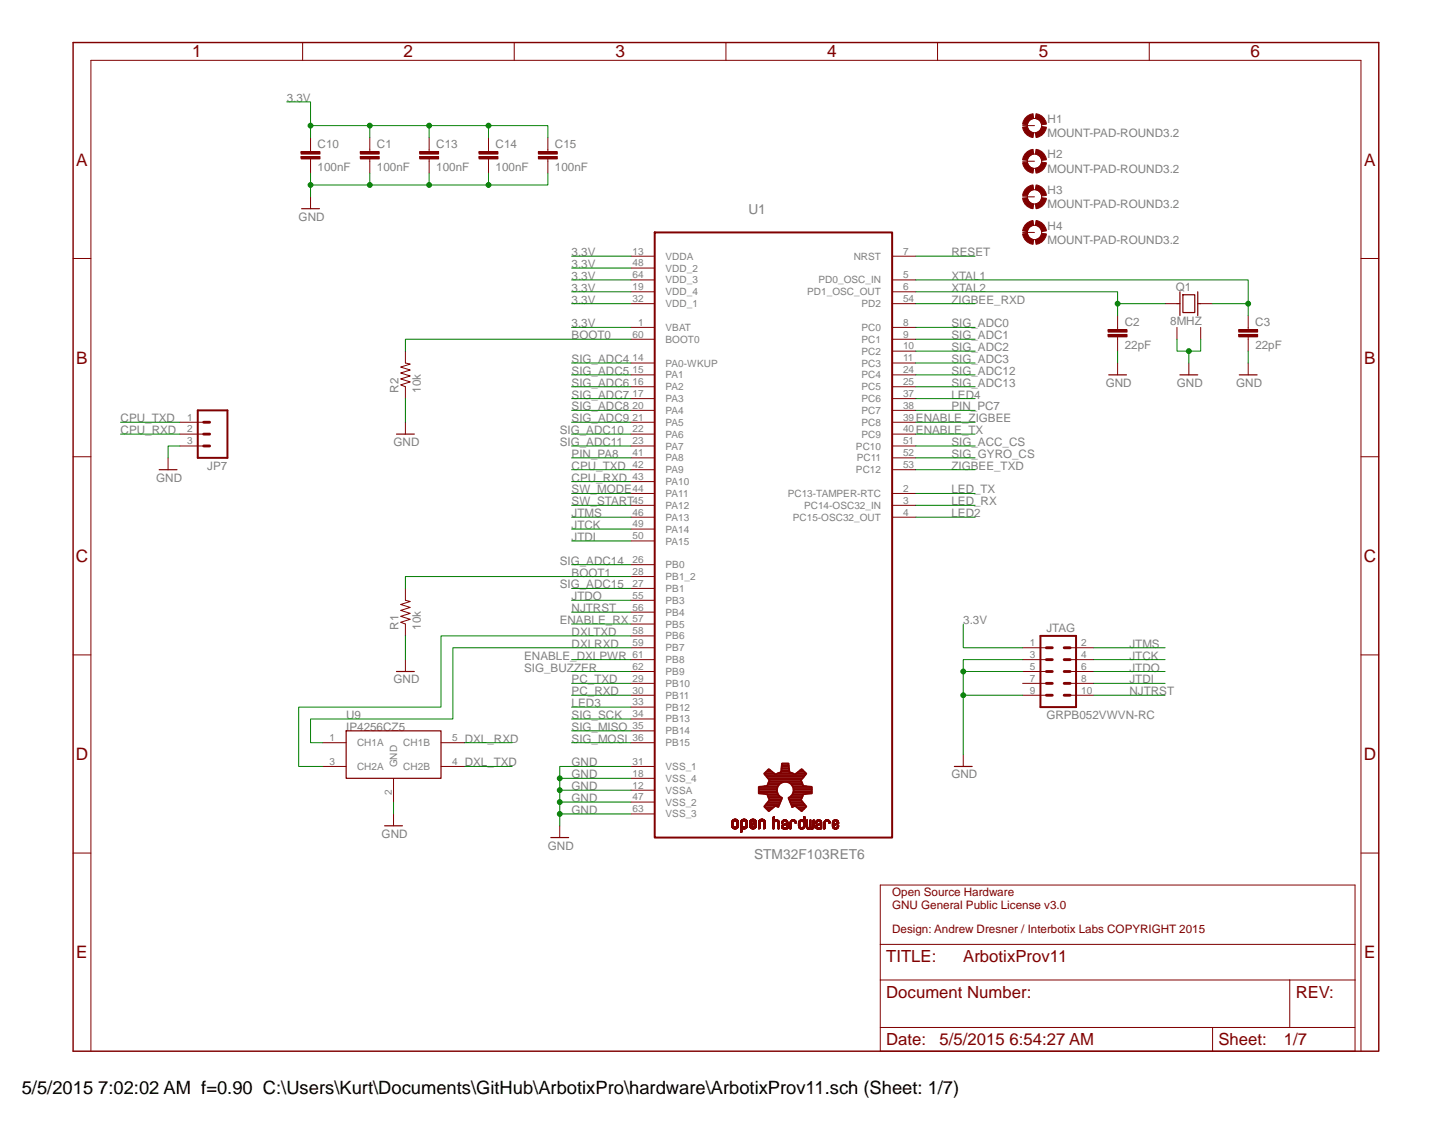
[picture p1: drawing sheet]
<svg xmlns="http://www.w3.org/2000/svg" width="279mm" height="216mm" viewBox="0 0 279 216" stroke-linecap="round" stroke-linejoin="round" font-family="sans-serif">
<path d="M199.5 21.9a2.27 2.27 0 0 1 2 2l-.9 .1a1.37 1.37 0 0 0-1.2-1.2z" fill-rule="evenodd" fill="#800000"/>
<path d="M199.5 21.9a2.27 2.27 0 0 1 2 2l-.9 .1a1.37 1.37 0 0 0-1.2-1.2z" fill="none" stroke="#800000" stroke-width=".19"/>
<path d="M197.4 22.8a2.29 2.29 0 0 1 1.5-.9l.1 .9-.8 .4-.4 .8-.9-.1z" fill-rule="evenodd" fill="#800000"/>
<path d="M197.4 22.8a2.29 2.29 0 0 1 1.5-.9l.1 .9-.8 .4-.4 .8-.9-.1z" fill="none" stroke="#800000" stroke-width=".19"/>
<path d="M196.9 24.5l.9-.1 .4 .8 .8 .4-.1 .9a2.31 2.31 0 0 1-2-2z" fill-rule="evenodd" fill="#800000"/>
<path d="M196.9 24.5l.9-.1 .4 .8 .8 .4-.1 .9a2.31 2.31 0 0 1-2-2z" fill="none" stroke="#800000" stroke-width=".19"/>
<path d="M200.6 24.4l.9 .1a2.28 2.28 0 0 1-2 2l-.1-.9 .5-.2a1.26 1.26 0 0 0 .7-1z" fill-rule="evenodd" fill="#800000"/>
<g fill="none" stroke="#800000" stroke-width=".19">
<path d="M196.9 24.2h2.3M200.6 24.4l.9 .1a2.28 2.28 0 0 1-2 2l-.1-.9 .5-.2a1.26 1.26 0 0 0 .7-1z"/>
<circle cx="199.2" cy="24.2" r="1.38"/>
</g>
<path d="M199.5 28.8a2.27 2.27 0 0 1 2 2l-.9 .1a1.37 1.37 0 0 0-1.2-1.2z" fill-rule="evenodd" fill="#800000"/>
<path d="M199.5 28.8a2.27 2.27 0 0 1 2 2l-.9 .1a1.37 1.37 0 0 0-1.2-1.2z" fill="none" stroke="#800000" stroke-width=".19"/>
<path d="M197.4 29.6a2.29 2.29 0 0 1 1.5-.8l.1 .9-.8 .4-.4 .8-.9-.1z" fill-rule="evenodd" fill="#800000"/>
<path d="M197.4 29.6a2.29 2.29 0 0 1 1.5-.8l.1 .9-.8 .4-.4 .8-.9-.1z" fill="none" stroke="#800000" stroke-width=".19"/>
<path d="M196.9 31.3l.9-.1 .4 .8 .8 .4-.1 .9a2.31 2.31 0 0 1-2-2z" fill-rule="evenodd" fill="#800000"/>
<path d="M196.9 31.3l.9-.1 .4 .8 .8 .4-.1 .9a2.31 2.31 0 0 1-2-2z" fill="none" stroke="#800000" stroke-width=".19"/>
<path d="M200.6 31.2l.9 .1a2.28 2.28 0 0 1-2 2l-.1-.9 .5-.2a1.26 1.26 0 0 0 .7-1z" fill-rule="evenodd" fill="#800000"/>
<g fill="none" stroke="#800000" stroke-width=".19">
<path d="M196.9 31.1h2.3M200.6 31.2l.9 .1a2.28 2.28 0 0 1-2 2l-.1-.9 .5-.2a1.26 1.26 0 0 0 .7-1z"/>
<circle cx="199.2" cy="31.1" r="1.38"/>
</g>
<path d="M199.5 35.6a2.27 2.27 0 0 1 2 2l-.9 .1a1.37 1.37 0 0 0-1.2-1.2z" fill-rule="evenodd" fill="#800000"/>
<path d="M199.5 35.6a2.27 2.27 0 0 1 2 2l-.9 .1a1.37 1.37 0 0 0-1.2-1.2z" fill="none" stroke="#800000" stroke-width=".19"/>
<path d="M197.4 36.5a2.29 2.29 0 0 1 1.5-.9l.1 .9-.8 .4-.4 .8-.9-.1z" fill-rule="evenodd" fill="#800000"/>
<path d="M197.4 36.5a2.29 2.29 0 0 1 1.5-.9l.1 .9-.8 .4-.4 .8-.9-.1z" fill="none" stroke="#800000" stroke-width=".19"/>
<path d="M196.9 38.2l.9-.1 .4 .8 .8 .4-.1 .9a2.31 2.31 0 0 1-2-2z" fill-rule="evenodd" fill="#800000"/>
<path d="M196.9 38.2l.9-.1 .4 .8 .8 .4-.1 .9a2.31 2.31 0 0 1-2-2z" fill="none" stroke="#800000" stroke-width=".19"/>
<path d="M200.6 38.1l.9 .1a2.28 2.28 0 0 1-2 2l-.1-.9 .5-.2a1.26 1.26 0 0 0 .7-1z" fill-rule="evenodd" fill="#800000"/>
<g fill="none" stroke="#800000" stroke-width=".19">
<path d="M196.9 37.9h2.3M200.6 38.1l.9 .1a2.28 2.28 0 0 1-2 2l-.1-.9 .5-.2a1.26 1.26 0 0 0 .7-1z"/>
<circle cx="199.2" cy="37.9" r="1.38"/>
</g>
<path d="M199.5 42.5a2.28 2.28 0 0 1 2 2l-.9 .1a1.37 1.37 0 0 0-1.2-1.2z" fill-rule="evenodd" fill="#800000"/>
<path d="M199.5 42.5a2.28 2.28 0 0 1 2 2l-.9 .1a1.37 1.37 0 0 0-1.2-1.2z" fill="none" stroke="#800000" stroke-width=".19"/>
<path d="M197.4 43.3a2.29 2.29 0 0 1 1.5-.8l.1 .9-.8 .4-.4 .8-.9-.1z" fill-rule="evenodd" fill="#800000"/>
<path d="M197.4 43.3a2.29 2.29 0 0 1 1.5-.8l.1 .9-.8 .4-.4 .8-.9-.1z" fill="none" stroke="#800000" stroke-width=".19"/>
<path d="M196.9 45l.9-.1 .4 .8 .8 .4-.1 1a2.3 2.3 0 0 1-2-2.1z" fill-rule="evenodd" fill="#800000"/>
<path d="M196.9 45l.9-.1 .4 .8 .8 .4-.1 1a2.3 2.3 0 0 1-2-2.1z" fill="none" stroke="#800000" stroke-width=".19"/>
<path d="M199.4 46.1l.5-.2a1.26 1.26 0 0 0 .7-1l.9 .1a2.29 2.29 0 0 1-2 2.1z" fill-rule="evenodd" fill="#800000"/>
<g fill="none" stroke="#800000" stroke-width=".19">
<path d="M121.5 49.3h4.6M121.5 51.6h4.6M121.5 53.9h4.6M121.5 56.2h4.6M121.5 58.5h4.6M171.8 49.3h4.5M171.8 53.9h4.5M171.8 56.2h4.5M171.8 58.5h4.5M196.9 44.8h2.3M199.4 46.1l.5-.2a1.26 1.26 0 0 0 .7-1l.9 .1a2.29 2.29 0 0 1-2 2.1zM224.3 58.5h2.3"/>
<path d="M231.2 58.5h2.3M121.5 63.1h4.6M121.5 65.3h4.6M121.5 69.9h4.6M121.5 72.2h4.6M121.5 74.5h4.6M121.5 76.8h4.6M121.5 79h4.6M171.8 63.1h4.5M171.8 65.3h4.5M171.8 69.9h4.5M171.8 72.2h4.5"/>
<path d="M171.8 74.5h4.5M171.8 76.8h4.5M171.8 79h4.5M171.8 67.6h4.5M215.2 63.1v.4M215.2 64.9v.4M226.6 63.1v2.2M228.9 69.9v2.3M231.2 63.1v2.2M121.5 81.3h4.6M121.5 83.6h4.6M121.5 85.9h4.6"/>
<path d="M121.5 88.2h4.6M121.5 90.5h4.6M121.5 92.8h4.6M121.5 95h4.6M121.5 97.3h4.6M121.5 99.6h4.6M171.8 81.3h4.5M171.8 83.6h4.5M171.8 85.9h4.5M171.8 88.2h4.5M171.8 90.5h4.5M171.8 95h4.5"/>
<path d="M171.8 97.3h4.5M171.8 99.6h4.5M121.5 101.9h4.6M121.5 104.2h4.6M121.5 108.8h4.6M121.5 111h4.6M121.5 113.3h4.6M121.5 115.6h4.6M121.5 117.9h4.6M121.5 120.2h4.6M121.5 122.5h4.6M121.5 124.8h4.6"/>
<path d="M121.5 127h4.6M121.5 129.3h4.6M121.5 131.6h4.6M121.5 133.9h4.6M121.5 136.2h4.6M121.5 138.5h4.6M121.5 140.8h4.6M121.5 143h4.6M121.5 147.6h4.6M121.5 149.9h4.6M121.5 152.2h4.6M121.5 154.5h4.6"/>
<path d="M121.5 156.8h4.6M140.9 158.9h.3M140.9 158.7h.3M140.9 158.6h.3M140.9 158.8h.3M140.9 158.4h.3M140.9 158.5h.3M140.9 159h.3M140.9 158.3h.4M140.9 158.2h.4M140.9 158.2h.5M140.9 159.2h.5"/>
<path d="M140.9 159.2l.5 .1M140.9 159.3h.6M141 158.1h1.1M141 159.3h1.1M141 158h1.1M141 159.4h1.1M141.1 158h.9M141.1 159.5h.9M141.1 157.9h.9M141.2 157.9h.7M141.2 159.6h.7M141.2 157.8h.7"/>
<path d="M141.2 158.6l-.3 .1M141.2 158.9h-.3M141.2 158.6h-.3M141.2 158.5h-.3M141.2 158.7l-.3 .1M141.2 159h-.3M141.2 158.9l-.3 .1M141.2 158.4h-.3M141.3 159.6h.5M141.3 159.1h-.4M141.3 158.3h-.4M141.4 157.8h.3"/>
<path d="M141.4 159.7h.3M141.5 158.1l-.6 .1M141.6 158.1h.6M141.7 159.3h.5M141.8 158.2h.4M141.8 158.3h.4M141.9 158.9h.3M141.9 158.7h.3M141.9 158.6h.3M141.9 158.8h.3M141.9 158.4h.3M141.9 158.5h.3"/>
<path d="M142.1 159.4h-1.1M142.2 159.3h-.5M142.2 159.2h-.4M142.2 159.1h-.4M142.2 158.6l-.3 .1M142.2 158.9h-.3M142.2 158.6h-.3M142.2 158.5h-.3M142.2 158.7l-.3 .1M142.2 159h-.3M142.2 158.9l-.3 .1M142.2 158.4h-.3"/>
<path d="M142.2 159l-.3 .1M142.6 159.1l.4 .1M142.6 159.2h.5M142.6 159.7h.4M142.6 159.2l.5 .1M142.6 159.3h1.3M142.6 160h.4M142.6 159.9h.4M142.6 159.8h.4M142.6 159.3h.6M142.6 158.9h.4M142.6 158.7h.4"/>
<path d="M142.6 158.6h.4M142.6 158.8h.4M142.6 158.4h.4M142.6 158.5h.4M142.6 159.1h.4M142.6 158.2h.4M142.7 158.2h.4M142.7 158.1h1.2M142.7 158.1h1.1M142.8 158h1M142.8 157.9h.9M142.9 157.9h.7"/>
<path d="M143 157.8h.6M143 158.6l-.4 .1M143 158.9h-.4M143 158.6h-.4M143 158.5h-.4M143 158.7l-.4 .1M143 159h-.4M143 158.9l-.4 .1M143 158.4h-.4M143 159.1h-.4M143 158.3h-.4M143.1 157.8h.3"/>
<path d="M143.2 159.7h.2M143.2 158.1l-.5 .1M143.3 158.1l.6 .1M143.4 159.3h.5M143.5 158.2h.4M143.5 159.2h.4M143.5 158.3h.4M143.6 159.6h-1M143.6 158.4h.3M143.6 158.9h.3M143.6 158.7h.3M143.6 158.6h.3"/>
<path d="M143.6 158.8h.3M143.6 158.5h.3M143.7 159.5l-1.1 .1M143.7 159.5h-1.1M143.8 158h-1.1M143.8 159.4h-1.2M143.9 159.3h-.5M143.9 159.1h-.3M143.9 158.6l-.3 .1M143.9 158.9h-.3M143.9 158.6h-.3M143.9 158.5h-.3"/>
<path d="M143.9 158.7l-.3 .1M143.9 159h-.3M143.9 158.9l-.3 .1M143.9 159l-.3 .1M143.9 158.3h-.3M144.4 158.2h.4M144.4 158.3h.3M144.4 159.2h.4M144.4 158.7h1M144.4 158.6h1.2M144.4 158.6h.3M144.4 158.4h.3"/>
<path d="M144.4 158.5h.3M144.4 159.2l.4 .1M144.4 159.3h.5M144.4 158.1h1.2M144.4 159.3h1.2M144.4 158l1.2 .1M144.4 159.4h1.1M144.5 158h1M144.5 159.4h1M144.5 159.5h1M144.6 157.9h.8M144.6 159.5h.8"/>
<path d="M144.7 159.6h.6M144.7 157.8h.6M144.7 158.5h-.3M144.7 158.4h-.3M144.7 159.1h-.3M144.7 159l-.3 .1M144.7 158.3h-.3M144.8 158.2h-.4M144.8 159h-.4M144.9 159.7h.2M144.9 157.8h.2M144.9 158.9l-.5 .1"/>
<path d="M144.9 158.5h.7M144.9 158.1l-.5 .1M145 158.9h-.6M145.1 158.1h.5M145.1 158.9h-.7M145.2 159.3h.4M145.2 158.2h.4M145.2 158.8h-.8M145.2 158.3h.4M145.3 158.7l-.9 .1M145.5 158.9h.1M145.5 158.6l-1.1 .1"/>
<path d="M145.6 159.3h-.5M145.6 159.2h-.4M145.6 158.9h-.2M145.6 159.1h-.3M145.6 158.6h-.8M145.6 158.5h-.6M145.6 159h-.3M145.6 158.4h-.4M145.6 158.4h-.5M145.6 158.9l-.3 .1M145.6 159l-.3 .1M145.6 158.3h-.3"/>
<path d="M146 159.2h.4M146 159.2l.4 .1M146 159.3h.4M146 159.4h.4M146 158.9h.4M146 158.7h.4M146 158.4h.4M146 158.3h.4M146.1 159.4h.3M146.1 158.8h.3M146.1 158.6h.3M146.1 158.5h.3"/>
<path d="M146.1 159.6h.2M146.1 158.2h.4M146.1 158.1h1.2M146.2 158.1h1.1M146.2 158h1.1M146.2 158h1M146.3 157.9h.9M146.3 159.6h-.3M146.3 157.9h.8M146.4 157.8h.6M146.4 159.1l-.4 .1M146.4 158.6l-.4 .1"/>
<path d="M146.4 159.5l-.4 .1M146.4 159.3h-.3M146.4 158.9h-.3M146.4 158.6h-.3M146.4 159.5h-.3M146.4 158.7l-.3 .1M146.4 158.5h-.4M146.4 159.1h-.3M146.4 159h-.3M146.4 158.4h-.3M146.4 158.9l-.3 .1M146.4 159l-.3 .1"/>
<path d="M146.5 158.3h-.5M146.5 158.2h-.4M146.6 157.8h.3M146.7 158.1l-.6 .1M146.8 158.1h.5M146.9 158.2h.5M147 158.3h.4M147 159.2h.4M147 159.6h.2M147 159.2l.4 .1M147 159.3h.4M147 159.4h.4"/>
<path d="M147 158.9h.4M147 158.7h.4M147 158.4h.4M147 158.8h.4M147 158.6h.4M147 158.5h.4M147.3 159.6h-.3M147.4 158.2h-.4M147.4 159.1l-.4 .1M147.4 158.6l-.4 .1M147.4 159.5l-.4 .1M147.4 159.3h-.4"/>
<path d="M147.4 158.9h-.4M147.4 158.6h-.4M147.4 159.5h-.4M147.4 158.7l-.4 .1M147.4 158.5h-.4M147.4 159.1h-.4M147.4 159h-.4M147.4 158.4h-.4M147.4 158.9l-.4 .1M147.4 159l-.4 .1M148.9 158h1M148.9 157.8l.2 .1"/>
<path d="M148.9 158l1 .1M148.9 158.2h.4M148.9 157.9h.2M148.9 158.3h.3M148.9 158.1h1.1M148.9 157.9l.9 .1M148.9 159.2h.2M148.9 159.7h.1M148.9 157.7l.2 .1M148.9 157.7h.2M148.9 157.6h.2M148.9 157.5h.2"/>
<path d="M148.9 157.4h.2M148.9 159.2l.2 .1M148.9 159.3h.2M148.9 159.4h.2M148.9 158.9h.2M148.9 158.7h.2M148.9 158.4h.2M148.9 158.8h.2M148.9 158.6h.2M148.9 158.5h.2M148.9 157.3h.2M149 157.3h.1"/>
<path d="M149.1 159.6h-.2M149.1 157.8h-.2M149.1 159.1l-.2 .1M149.1 158.6l-.2 .1M149.1 159.5l-.2 .1M149.1 159.3h-.2M149.1 158.9h-.2M149.1 158.6h-.2M149.1 159.5h-.2M149.1 158.7l-.2 .1M149.1 159.1h-.2M149.1 159h-.2"/>
<path d="M149.1 158.9l-.2 .1M149.1 159l-.2 .1M149.1 158.5h-.2M149.1 158.4h-.2M149.2 158.2h-.3M149.3 157.9h.4M149.6 158.2h.4M149.7 158.2h.4M149.7 158.3h.4M149.8 158.3h.3M149.8 159.2h.3M149.8 159.7h.1"/>
<path d="M149.8 159.2l.3 .1M149.8 159.3h.3M149.8 159.4h.3M149.8 158.9h.3M149.8 158.7h.3M149.8 158.4h.3M149.8 158.8h.3M149.8 158.6h.3M149.8 158.5h.3M150 158.1l-1.1 .1M150 159.6h-.2M150.1 159.6h-.3"/>
<path d="M150.1 159.1l-.3 .1M150.1 158.6l-.3 .1M150.1 159.5l-.3 .1M150.1 159.3h-.3M150.1 158.9h-.3M150.1 158.6h-.3M150.1 159.5h-.3M150.1 158.7l-.3 .1M150.1 158.5h-.3M150.1 159.1h-.3M150.1 158.4h-.3M150.1 159h-.3"/>
<path d="M150.1 158.9l-.3 .1M150.1 159l-.3 .1M150.5 159.2h.2M150.5 159.2l.3 .1M150.5 159.3h.3M150.5 158.6h.2M150.5 158.4h.2M150.5 158.3h.3M150.5 159.4h.4M150.5 158.6h.1M150.5 159.4h.8M150.6 159.5h.7"/>
<path d="M150.6 158.2h1M150.6 159.5l.7 .1M150.7 158.1h.9M150.7 159.6h.6M150.7 158.8h1M150.7 158h.8M150.7 158.5h-.2M150.8 158h.6M150.8 158.4h-.3M150.8 159.1l-.3 .1M150.8 159.1h-.3M150.8 159.7h.5"/>
<path d="M150.9 158.3h-.4M150.9 159l-.4 .1M150.9 157.9h.4M150.9 158.2h-.4M150.9 158.7h.8M150.9 158.2h-.3M151 159h-.5M151 159.7h-.1M151 159.7h.2M151.1 158.9l-.5 .1M151.2 159.4h.1M151.2 158.6h.5"/>
<path d="M151.2 158.9h-.6M151.3 158.2h.4M151.3 158.6h.4M151.3 158.9h-.7M151.4 158.3h.3M151.4 158.5h.3M151.4 159.2h.3M151.4 159.2l.3 .1M151.4 159.4h.3M151.4 159.3h.3M151.4 158.9h.3M151.4 158.4h.3"/>
<path d="M151.5 159.7h.1M151.7 159.6h-.3M151.7 159.1l-.3 .1M151.7 158.6l-.7 .1M151.7 159.5l-.3 .1M151.7 159.3h-.3M151.7 158.9h-.3M151.7 159.5h-.3M151.7 158.5h-.3M151.7 158.7l-.9 .1M151.7 159.1h-.3M151.7 159h-.3"/>
<path d="M151.7 158.9l-.3 .1M151.7 158.4h-.3M151.7 159l-.3 .1M152.1 159.2h.3M152.1 159.7h.1M152.1 159.2l.3 .1M152.1 158.7h.3M152.1 159.3h.3M152.1 158.9h.3M152.1 159.4h.3M152.1 158.8h.3M152.1 158.6h.3"/>
<path d="M152.1 158.4h.3M152.1 158.5h.3M152.2 158.2h.4M152.2 158.2h1.1M152.3 158.1h.9M152.3 159.6h-.2M152.3 158h.8M152.4 159.6h-.3M152.4 158h.7M152.4 159.1l-.3 .1M152.4 158.6l-.3 .1M152.4 159.5l-.3 .1"/>
<path d="M152.4 159.4h-.3M152.4 159.3h-.3M152.4 158.9h-.3M152.4 158.6h-.3M152.4 159.5h-.3M152.4 158.7l-.3 .1M152.4 158.5h-.3M152.4 159.1h-.3M152.4 159h-.3M152.4 158.9l-.3 .1M152.4 159l-.3 .1M152.4 158.4h-.3"/>
<path d="M152.4 158.3h-.3M152.5 158.3h-.4M152.5 157.9h.5M152.5 158.2h-.3M152.9 158.2h.4M153 158.2h.3M153 158.3h.3M153.1 158.4h.2M153.1 158.4h.3M153.1 158.6h.1M153.3 158.5h-.2M153.7 158.7h.3"/>
<path d="M153.7 158.9h.3M153.7 158.8h.3M153.7 158.6h.3M153.7 158.5h.3M153.8 159.2h.2M153.8 158.4h.2M153.8 159.2l.3 .1M153.8 158.3h.3M153.8 159.3h.3M153.8 159.3l.4 .1M153.8 159.4h.4M153.9 158.1h1.1"/>
<path d="M153.9 159.5h1M153.9 159.5h.9M154 159.6h.7M154 159.1l-.2 .1M154 158.6l-.3 .1M154 158.9h-.3M154 158.6h-.3M154 158.5h-.3M154 158.7l-.3 .1M154 159.1h-.2M154 159h-.3M154 158.9l-.3 .1"/>
<path d="M154 159l-.3 .1M154 158h1M154 158.4h-.2M154.1 159.6h.6M154.1 158.3h-.3M154.1 157.9h.5M154.1 159.7h.5M154.2 158.2h-.4M154.3 159.7h.1M154.4 159.7h.1M154.5 158.2h.5M154.6 158.2h.4"/>
<path d="M154.6 158.3h.4M154.7 159.2l.3 .1M154.7 158.3h.3M154.7 157.8l.3 .1M154.7 157.9h.3M154.7 159.2h.3M154.7 157.7l.3 .1M154.7 157.7h.3M154.7 157.6h.3M154.7 157.5h.3M154.7 157.4h.3M154.7 157.8h.3"/>
<path d="M154.7 158.9h.3M154.7 158.4h.3M154.7 158.8h.3M154.7 158.5h.3M154.7 158.7h.3M154.7 159h.3M154.7 158.6h.3M154.7 157.3h.3M154.8 157.3h.2M154.9 159.4h-1M154.9 159.4h-.4M154.9 159.3l-.3 .1"/>
<path d="M155 159.3h-.4M155 158h-1M155 158.1l-1.1 .1M155 158.6l-.3 .1M155 159.1l-.3 .1M155 158.9h-.3M155 158.6h-.3M155 159.1h-.3M155 159h-.3M155 158.9l-.3 .1M155 158.4h-.3M155.2 158l.3 .1"/>
<path d="M155.2 158.2h.3M155.2 158.3h.3M155.2 158.1h.3M155.2 159.2h.3M155.2 158.7h.3M155.2 158.9h.3M155.2 158.8h.3M155.2 158.6h.3M155.2 158.4h.3M155.2 158.5h.3M155.3 159.2l.2 .1M155.3 159.3l.3 .1"/>
<path d="M155.3 159.4h.3M155.3 158h.2M155.4 159.6h1.2M155.4 157.9h.1M155.5 159.7h.4M155.5 158.2h-.3M155.5 158h-.2M155.5 158.1l-.3 .1M155.5 159.1l-.3 .1M155.5 158.6l-.3 .1M155.5 158.9h-.3M155.5 158.6h-.3"/>
<path d="M155.5 158.7l-.3 .1M155.5 158.5h-.3M155.5 159.1h-.3M155.5 159h-.3M155.5 158.9l-.3 .1M155.5 158.4h-.3M155.5 159l-.3 .1M155.5 159.3h-.2M155.6 159.7h.1M155.7 159.7h.1M155.8 159.4h.4M155.9 159.2h.2"/>
<path d="M155.9 159.2l.2 .1M155.9 159.1h.2M155.9 158.9h.2M155.9 159h.2M155.9 158l.2 .1M155.9 158.2h.2M155.9 158.3h.2M155.9 158.1h.2M155.9 158.7h.2M155.9 158.8h.2M155.9 158.6h.2M155.9 158.4h.2"/>
<path d="M155.9 158.5h.2M155.9 158h.2M156 157.9h.1M156.1 159.7h.4M156.1 158.2h-.2M156.1 158.1l-.2 .1M156.1 158h-.2M156.1 158.6l-.2 .1M156.1 158.6h-.2M156.1 158.9h-.2M156.1 158.7l-.2 .1M156.1 158.5h-.2"/>
<path d="M156.1 159h-.2M156.1 158.4h-.2M156.1 159.3h-.2M156.2 159.3l-.4 .1M156.4 159.7h.1M156.4 159.4h.3M156.5 159.3h.3M156.5 159.2l.3 .1M156.5 159.2h.3M156.5 158l.3 .1M156.5 158.2h.3M156.5 158.3h.3"/>
<path d="M156.5 158.1h.3M156.5 158.7h.3M156.5 158.9h.3M156.5 158.8h.3M156.5 158.6h.3M156.5 158.4h.3M156.5 158.5h.3M156.5 158h.3M156.7 157.9h.1M156.7 159.5h-1.4M156.7 159.4h-1.4M156.8 158.2h-.3"/>
<path d="M156.8 158.1l-.3 .1M156.8 158h-.3M156.8 158.9h-.3M156.8 158.6l-.3 .1M156.8 159.1l-.3 .1M156.8 159.3l-.4 .1M156.8 158.6h-.3M156.8 158.7l-.3 .1M156.8 158.5h-.3M156.8 159.1h-.3M156.8 159h-.3M156.8 158.4h-.3"/>
<path d="M156.8 159l-.3 .1M157 159.2h.3M157 159.2l.3 .1M157 159.3h.4M157 159.3h.3M157 158.4h.3M157 158.6h.1M157.1 158.3h.3M157.1 159.4h.3M157.1 159.4h.7M157.1 158.9h.5M157.1 159.5h.7"/>
<path d="M157.1 158.2h1.1M157.2 158.1h.9M157.2 158.6h-.2M157.2 159.6h.6M157.2 158.8h1M157.2 158h.8M157.2 158.5h-.2M157.3 158.5h-.3M157.3 158.4h-.3M157.3 158h.7M157.3 159.1l-.3 .1M157.3 158.3h-.3"/>
<path d="M157.3 159.1h-.3M157.4 159.7h.4M157.4 159l-.4 .1M157.4 157.9h.5M157.4 158.2h-.3M157.4 158.7h.8M157.5 158.2h-.4M157.5 159.7h.1M157.5 159h-.4M157.7 159.4h.1M157.7 158.9h-.6M157.8 158.2h.4"/>
<path d="M157.8 158.6h.4M157.8 158.9h-.7M157.9 158.2h.3M157.9 158.3h.3M158 158.4h.2M158 159.2h.2M158 159.7h.1M158 159.2l.2 .1M158 159.3h.2M158 158.9h.2M158.2 159.6h-.2M158.2 158.9h-.2"/>
<path d="M158.2 159.4h-.2M158.2 158.6l-.7 .1M158.2 159.3h-.2M158.2 158.6h-.5M158.2 159.5l-.2 .1M158.2 159.1l-.2 .1M158.2 158.5h-.3M158.2 159.5h-.2M158.2 158.7l-.9 .1M158.2 158.5h-.2M158.2 159.1h-.2M158.2 159h-.2"/>
<path d="M158.2 159l-.2 .1M158.6 159.2h.3M158.6 159.7h.1M158.6 159.2l.3 .1M158.6 159.3h.3M158.6 158.9h.3M158.6 158.7h.3M158.6 158.6h.3M158.6 158.4h.3M158.6 158.5h.3M158.7 158.3h.2M158.7 158.3h.3"/>
<path d="M158.8 158.1h.9M158.9 159.6h-.3M158.9 158h.8M158.9 158.9h-.3M158.9 159.4h-.3M158.9 159.3h-.3M158.9 158.6l-.3 .1M158.9 159.5l-.3 .1M158.9 159.1l-.3 .1M158.9 158.8h-.3M158.9 158.6h-.3M158.9 159.5h-.3"/>
<path d="M158.9 158.7l-.3 .1M158.9 158.5h-.3M158.9 159.1h-.3M158.9 159h-.3M158.9 159l-.3 .1M158.9 158h.7M158.9 158.4h-.2M159 157.9h.5M159 158.2h-.3M159.1 158.2h-.4M159.4 158.2h.4M159.5 158.2h.3"/>
<path d="M159.5 158.3h.4M159.6 158.3h.3M159.6 158.4h.3M159.6 158.6h.1M159.8 158.1l-1.1 .1M159.8 158.5h-.2M159.9 158.5h-.3M159.9 158.4h-.3M160.3 159.2h.3M160.3 158.9h.5M160.3 158.7h.3M160.3 158.6h.2"/>
<path d="M160.3 158.4h.2M160.3 158.5h.2M160.3 159.2l.3 .1M160.3 158.3h.3M160.3 159.3h.3M160.3 159.3l.4 .1M160.4 159.4h.4M160.4 159.4h1M160.4 158.1h1M160.4 158.1h.9M160.4 159.5h.9M160.5 158h.8"/>
<path d="M160.5 159.6h.8M160.5 158h.7M160.5 158.6l-.2 .1M160.5 159.1l-.2 .1M160.5 158.6h-.2M160.5 158.5h-.2M160.6 159.6h.6M160.6 159.1h-.3M160.6 158.4h-.3M160.6 159l-.3 .1M160.6 158.3h-.3M160.7 157.9h.4"/>
<path d="M160.7 159.7h.4M160.7 158.2h-.4M160.8 159h-.5M160.8 159.7h.1M160.9 159.7h.1M160.9 158.9h-.6M161 158.6h.5M161.1 158.2h.4M161.1 158.9h-.8M161.2 158.3h.3M161.2 158.8h-.9M161.2 159.3h.3"/>
<path d="M161.2 158.4h.3M161.3 158.7l-1 .1M161.4 158.7h-.7M161.4 159.5h-1M161.4 158.1l-1 .1M161.4 159.4h-.4M161.5 159.3l-.4 .1M161.5 159.3h-.3M161.5 158.6l-.7 .1M161.5 158.4h-.3M161.5 159.2h-.3M161.5 158.6h-.6"/>
<path d="M161.5 159.1l-.3 .1M161.5 158.5h-.4M161.5 158.5h-.3M161.5 159h-.2M161.5 159.1h-.2M161.5 159l-.2 .1M142.6 160.2h.3M142.6 160.1h.4M142.7 160.3h.1M142.9 160.2h-.3"/>
<circle cx="199.2" cy="44.8" r="1.38"/>
</g>
<g fill="none" stroke="#800000" stroke-width=".36">
<path d="M146.1 152.7h3.6M146.1 152.4h3.5M146.1 152.1h3.5M146.1 151.8h3.6M147.2 151.4h2.6M147.2 148.9h1.9M147.3 155.5h1.6M147.3 155.2h2.7M147.4 149.3h7.6M147.5 148.7h1.2M147.6 154.9h2.5M147.6 155.8h1"/>
<path d="M147.6 149.6h7.2M147.8 153h2M147.8 154.6h2.4M147.8 151.1h2.2M147.8 148.3h.5M147.9 153.3h2.2M147.9 149.9h6.6M147.9 156.1h.3M148 150.8h2.3M148 153.6h2.5M148 148.1l1.3 1.1 1.1-.5 .2-1.6h1.2l.2 1.6 1.1 .5 1.3-1.1 .9 .9-1.1 1.3 .4 1.1 1.7 .2v1.2l-1.7 .2-.4 1.1 1.1 1.2-.9 .9-1.3-1-.5 .2-.8-1.7a1.61 1.61 0 0 0 .7-2.5 1.61 1.61 0 0 0-2.6 0 1.61 1.61 0 0 0 .7 2.5l-.7 1.7-.6-.2-1.3 1-.8-.9 1-1.2-.4-1.1-1.7-.2v-1.2l1.7-.2 .4-1.1-1-1.3zM148.1 154.2h2.2"/>
<path d="M148.1 150.5h6.2M148.1 150.2h6.2M148.1 153.9h2.4M149.8 148.9h2.9M150.4 148.7h1.6M150.5 148.3h1.5M150.5 148h1.4M150.5 147.7h1.4M150.6 147.4h1.3M150.6 147.1h1.2M151.9 153.6h2.5M151.9 153.9h2.4"/>
<path d="M152.1 154.2h2.3M152.1 150.8h2.4M152.2 154.6h2.4M152.3 154.9h2.6M152.3 153.3h2.3M152.4 151.1h2.2M152.4 155.2h2.7M152.6 153h2M152.6 151.4h2.6M152.7 152.7h3.6M152.8 151.8h3.5M152.8 152.4h3.5"/>
<path d="M152.8 152.1h3.5M153.4 148.9h1.8M153.5 155.5h1.6M153.7 148.7h1.2M153.8 155.8h1M154.1 148.3h.5M154.2 156.1h.3"/>
</g>
<path d="M126.1 44.8h45.7v116.5h-45.7z" fill="none" stroke="#800000" stroke-width=".38"/>
<path d="M226.6 58.5h.6M227.2 56.2v4.6M227.8 56.8h2.3v3.4h-2.3zM230.6 56.2v4.6M230.6 58.5h.6M227.2 72.2h3.4" fill="none" stroke="#800000" stroke-width=".23"/>
<path d="M213.4 64.4h3.6v.5h-3.6z" fill="#800000"/>
<path d="M213.4 64.4h3.6v.5h-3.6zM213.4 64.4h.1" fill="none" stroke="#800000" stroke-width=".19"/>
<path d="M213.4 63.5h3.6v.5h-3.6z" fill="#800000"/>
<path d="M213.4 63.5h3.6v.5h-3.6zM213.4 63.5h.1M215.2 60.8v2.3M215.2 65.3v2.3M240.3 63.1v.4M240.3 64.9v.4" fill="none" stroke="#800000" stroke-width=".19"/>
<path d="M238.5 64.4h3.7v.5h-3.7z" fill="#800000"/>
<path d="M238.5 64.4h3.7v.5h-3.7zM238.5 64.4h.1" fill="none" stroke="#800000" stroke-width=".19"/>
<path d="M238.5 63.5h3.7v.5h-3.7z" fill="#800000"/>
<g fill="none" stroke="#800000" stroke-width=".19">
<path d="M59.8 28.8v.4M59.8 30.6v.5M78.1 67.6v2.3l.9 .2-1.8 .6 1.8 .6-1.8 .5 1.8 .6-1.8 .6 1.8 .6-1.8 .5 .9 .4v2.3M215.2 69.9v2.3M238.5 63.5h3.7v.5h-3.7zM238.5 63.5h.1M240.3 60.8v2.3M240.3 65.3v2.3M240.3 69.9v2.3M78.1 81.3v2.3M78.1 113.3v2.3l.9 .2-1.8 .6 1.8 .6-1.8 .6 1.8 .5-1.8 .6 1.8 .6-1.8 .5 .9 .4v2.3M78.1 127v2.3"/>
<path d="M62.1 143h4.6M62.1 147.6h4.6M75.8 149.9v4.6M75.8 156.8v2.2M84.9 143h4.6M84.9 147.6h4.6M107.8 159v2.3M185.5 145.3v2.3"/>
</g>
<path d="M213.5 72.2h3.4M238.6 72.2h3.5M76.3 83.6h3.5M76.3 129.3h3.5M66.7 140.8h18.2v9.1h-18.2zM74.1 159h3.4M183.8 147.6h3.4M106.1 161.3h3.4" fill="none" stroke="#800000" stroke-width=".23"/>
<path d="M58 30.1h3.6v.5h-3.6z" fill="#800000"/>
<path d="M58 30.1h3.6v.5h-3.6zM58 30.1h.1" fill="none" stroke="#800000" stroke-width=".19"/>
<path d="M58 29.2h3.6v.5h-3.6z" fill="#800000"/>
<path d="M58 29.2h3.6v.5h-3.6zM58 29.2h.1M59.8 26.5v2.3M59.8 31.1v2.2M71.2 28.8v.4M71.2 30.6v.5M32.4 88.2v2.3M34.6 81.3h4.6M34.6 83.6h4.6M34.6 85.9h4.6" fill="none" stroke="#800000" stroke-width=".19"/>
<path d="M38.1 79h5.7v9.2h-5.7z" fill="none" stroke="#800000" stroke-width=".38"/>
<path d="M39.2 85.9h1.2M39.2 83.6h1.2M39.2 81.3h1.2" fill="none" stroke="#800000" stroke-width=".55"/>
<path d="M30.6 90.5h3.5" fill="none" stroke="#800000" stroke-width=".23"/>
<path d="M69.4 30.1h3.6v.5h-3.6z" fill="#800000"/>
<path d="M69.4 30.1h3.6v.5h-3.6zM69.4 30.1h.1" fill="none" stroke="#800000" stroke-width=".19"/>
<path d="M69.4 29.2h3.6v.5h-3.6z" fill="#800000"/>
<path d="M69.4 29.2h3.6v.5h-3.6zM69.4 29.2h.1M71.2 26.5v2.3M71.2 31.1v2.2M82.6 28.8v.4M82.6 30.6v.5" fill="none" stroke="#800000" stroke-width=".19"/>
<path d="M80.8 30.1h3.7v.5h-3.7z" fill="#800000"/>
<path d="M80.8 30.1h3.7v.5h-3.7zM80.8 30.1h.1" fill="none" stroke="#800000" stroke-width=".19"/>
<path d="M80.8 29.2h3.7v.5h-3.7z" fill="#800000"/>
<path d="M80.8 29.2h3.7v.5h-3.7zM80.8 29.2h.1M82.6 26.5v2.3M82.6 31.1v2.2M94.1 28.8v.4M94.1 30.6v.5" fill="none" stroke="#800000" stroke-width=".19"/>
<path d="M92.2 30.1h3.7v.5h-3.7z" fill="#800000"/>
<path d="M92.2 30.1h3.7v.5h-3.7zM92.2 30.1h.1" fill="none" stroke="#800000" stroke-width=".19"/>
<path d="M92.2 29.2h3.7v.5h-3.7z" fill="#800000"/>
<path d="M92.2 29.2h3.7v.5h-3.7zM92.2 29.2h.1M94.1 26.5v2.3M94.1 31.1v2.2M105.5 28.8v.4M105.5 30.6v.5" fill="none" stroke="#800000" stroke-width=".19"/>
<path d="M103.7 30.1h3.6v.5h-3.6z" fill="#800000"/>
<path d="M103.7 30.1h3.6v.5h-3.6zM103.7 30.1h.1" fill="none" stroke="#800000" stroke-width=".19"/>
<path d="M103.7 29.2h3.6v.5h-3.6z" fill="#800000"/>
<g fill="none" stroke="#800000" stroke-width=".19">
<path d="M58.3 8.2v3.4M99 8.2v3.4M139.8 8.2v3.4M180.5 8.2v3.4M221.3 8.2v3.4M59.8 37.9v2.3M103.7 29.2h3.6v.5h-3.6zM103.7 29.2h.1M105.5 26.5v2.3M105.5 31.1v2.2M14.1 49.8h3.4M262.1 49.8h3.4"/>
<path d="M14.1 88h3.4M262.1 88h3.4M14.1 126.1h3.4M196.9 133.9h4.6M196.9 131.6h4.6M196.9 129.3h4.6M196.9 127h4.6M196.9 124.8h4.6M206.1 133.9h4.5M206.1 131.6h4.5M206.1 129.3h4.5M206.1 127h4.5"/>
<path d="M206.1 124.8h4.5M262.1 126.1h3.4M14.1 164.3h3.4M262.1 164.3h3.4M169.5 188.7h91.4M169.5 197.9v-27.4h91.4v27.4M169.5 181.9h91.4M233.5 197.9v4.6M233.5 197.9h14.8M248.3 197.9h12.6v4.6h-91.4v-4.6h64M248.3 188.7v9.2M17.5 202.5v-190.9h244.6v190.9"/>
</g>
<path d="M58.1 40.2h3.4" fill="none" stroke="#800000" stroke-width=".23"/>
<path d="M200.3 122.5h6.9v13.7h-6.9z" fill="none" stroke="#800000" stroke-width=".38"/>
<path d="M201.5 129.3h1.1M201.5 131.6h1.1M201.5 133.9h1.1M201.5 124.8h1.1M201.5 127h1.1M204.9 129.3h1.2M204.9 131.6h1.2M204.9 133.9h1.2M204.9 124.8h1.2M204.9 127h1.2" fill="none" stroke="#800000" stroke-width=".55"/>
<path d="M14.1 8.2h251.4v194.3h-251.4z" fill="none" stroke="#800000" stroke-width=".28"/>
<path d="M226.6 65.3v2.3h4.6v-2.3M228.9 67.6v2.3" fill="none" stroke="#008000" stroke-width=".19"/>
<circle cx="228.9" cy="67.6" r=".46" fill="#008000"/>
<g fill="none" stroke="#008000" stroke-width=".19">
<path d="M215.2 67.6v2.3M240.3 67.6v2.3M78.1 122.5v4.5M107.8 156.8h13.7M107.8 154.5h13.7M107.8 149.9h13.7M121.5 147.6h-13.7v11.4"/>
<circle cx="228.9" cy="67.6" r=".46"/>
</g>
<circle cx="107.8" cy="156.8" r=".46" fill="#008000"/>
<circle cx="107.8" cy="156.8" r=".46" fill="none" stroke="#008000" stroke-width=".19"/>
<circle cx="107.8" cy="154.5" r=".46" fill="#008000"/>
<circle cx="107.8" cy="154.5" r=".46" fill="none" stroke="#008000" stroke-width=".19"/>
<circle cx="107.8" cy="149.9" r=".46" fill="#008000"/>
<g fill="none" stroke="#008000" stroke-width=".19">
<path d="M107.8 152.2h13.7"/>
<circle cx="107.8" cy="149.9" r=".46"/>
</g>
<circle cx="107.8" cy="152.2" r=".46" fill="#008000"/>
<g fill="none" stroke="#008000" stroke-width=".19">
<path d="M78.1 76.8v4.5M185.5 133.9h11.4M185.5 129.3h11.4M196.9 127h-11.4v18.3M75.8 154.5v2.3"/>
<circle cx="107.8" cy="152.2" r=".46"/>
</g>
<circle cx="185.5" cy="133.9" r=".46" fill="#008000"/>
<circle cx="185.5" cy="133.9" r=".46" fill="none" stroke="#008000" stroke-width=".19"/>
<circle cx="185.5" cy="129.3" r=".46" fill="#008000"/>
<g fill="none" stroke="#008000" stroke-width=".19">
<path d="M59.8 35.6v2.3M59.8 33.3v2.3h11.4v-2.3M82.6 33.3v2.3h-11.4M94.1 33.3v2.3h-11.5M105.5 33.3v2.3h-11.4M34.6 85.9h-2.2v2.3"/>
<circle cx="185.5" cy="129.3" r=".46"/>
</g>
<circle cx="59.8" cy="35.6" r=".46" fill="#008000"/>
<circle cx="59.8" cy="35.6" r=".46" fill="none" stroke="#008000" stroke-width=".19"/>
<circle cx="71.2" cy="35.6" r=".46" fill="#008000"/>
<circle cx="71.2" cy="35.6" r=".46" fill="none" stroke="#008000" stroke-width=".19"/>
<circle cx="82.6" cy="35.6" r=".46" fill="#008000"/>
<circle cx="82.6" cy="35.6" r=".46" fill="none" stroke="#008000" stroke-width=".19"/>
<circle cx="94.1" cy="35.6" r=".46" fill="#008000"/>
<g fill="none" stroke="#008000" stroke-width=".19">
<path d="M71.2 24.2h-11.4v2.3M82.6 24.2h-11.4v2.3M94.1 24.2h11.4v2.3M94.1 24.2v2.3M94.1 24.2h-11.5v2.3M110.1 56.2h11.4M110.1 58.5h11.4M110.1 51.6h11.4M110.1 53.9h11.4M110.1 49.3h11.4M110.1 63.1h11.4M185.5 120.2v4.6h11.4"/>
<circle cx="94.1" cy="35.6" r=".46"/>
</g>
<circle cx="59.8" cy="24.2" r=".46" fill="#008000"/>
<circle cx="59.8" cy="24.2" r=".46" fill="none" stroke="#008000" stroke-width=".19"/>
<circle cx="71.2" cy="24.2" r=".46" fill="#008000"/>
<circle cx="71.2" cy="24.2" r=".46" fill="none" stroke="#008000" stroke-width=".19"/>
<circle cx="82.6" cy="24.2" r=".46" fill="#008000"/>
<circle cx="82.6" cy="24.2" r=".46" fill="none" stroke="#008000" stroke-width=".19"/>
<circle cx="94.1" cy="24.2" r=".46" fill="#008000"/>
<g fill="none" stroke="#008000" stroke-width=".19">
<path d="M55.2 19.6h4.6v4.6M176.3 53.9h64v4.6h-6.8M176.3 49.3h11.5M176.3 58.5h11.5M240.3 58.5v2.3M110.1 69.9h11.4M110.1 72.2h11.4M110.1 74.5h11.4M110.1 76.8h11.4M110.1 79h11.4M121.5 65.3h-43.4v2.3M176.3 69.9h11.5"/>
<path d="M176.3 72.2h11.5M176.3 74.5h11.5M176.3 76.8h11.5M176.3 65.3h11.5M176.3 63.1h11.5M176.3 67.6h11.5M23.2 81.3h11.4M23.2 83.6h11.4M110.1 81.3h11.4M110.1 83.6h11.4M110.1 85.9h11.4M110.1 90.5h11.4"/>
<path d="M110.1 92.8h11.4M110.1 95h11.4M110.1 97.3h11.4M176.3 81.3h11.5M176.3 83.6h11.5M176.3 85.9h11.5M176.3 90.5h11.5M176.3 95h11.5M176.3 97.3h11.5M176.3 88.2h11.5M176.3 99.6h11.5M110.1 108.8h11.4"/>
<path d="M110.1 113.3h11.4M121.5 111h-43.4v2.3M110.1 120.2h11.4M110.1 127h11.4M110.1 131.6h11.4M110.1 133.9h11.4M110.1 136.2h11.4M110.1 138.5h11.4M121.5 124.8h-34.3v13.7h-27.4v4.5h2.3M121.5 122.5h-36.6v13.7h-27.4v11.4h4.6M110.1 140.8h11.4M110.1 143h11.4"/>
<circle cx="94.1" cy="24.2" r=".46"/>
</g>
<circle cx="240.3" cy="58.5" r=".46" fill="#008000"/>
<g fill="none" stroke="#008000" stroke-width=".19">
<path d="M176.3 56.2h38.9v4.6M215.2 58.5h9.1"/>
<circle cx="240.3" cy="58.5" r=".46"/>
</g>
<circle cx="215.2" cy="58.5" r=".46" fill="#008000"/>
<g fill="none" stroke="#008000" stroke-width=".19">
<path d="M176.3 79h11.5M110.1 88.2h11.4M110.1 99.6h11.4M110.1 101.9h11.4M110.1 104.2h11.4M110.1 115.6h11.4M110.1 117.9h11.4M110.1 129.3h11.4M210.6 129.3h13.7M210.6 124.8h13.7M210.6 127h13.7M210.6 131.6h13.7"/>
<path d="M210.6 133.9h13.7M89.5 143h9.1M89.5 147.6h9.1"/>
<circle cx="215.2" cy="58.5" r=".46"/>
</g>
<text font-size="3.5" x="4.2" y="210.7">5/5/2015 7:02:02 AM f=0.90 C:\Users\Kurt\Documents\GitHub\ArbotixPro\hardware\ArbotixProv11.sch (Sheet: 1/7)</text>
<g font-size="3.3" fill="#800000">
<text x="37" y="11.1">1</text>
<text x="77.7" y="11.1">2</text>
<text x="118.5" y="11.1">3</text>
<text x="159.3" y="11.1">4</text>
<text x="200" y="11.1">5</text>
<text x="240.8" y="11.1">6</text>
<text x="14.7" y="31.9">A</text>
<text x="262.7" y="31.9">A</text>
<text x="14.7" y="70">B</text>
<text x="262.7" y="70">B</text>
<text x="14.6" y="108.2">C</text>
<text x="262.6" y="108.2">C</text>
<text x="14.6" y="146.4">D</text>
<text x="262.6" y="146.4">D</text>
<text x="14.7" y="184.5">E</text>
<text x="262.7" y="184.5">E</text>
</g>
<g font-size="3.2" fill="#800000">
<text x="170.6" y="185.3">TITLE:</text>
<text x="185.5" y="185.3">ArbotixProv11</text>
<text x="170.6" y="192.2">Document Number:</text>
<text x="249.5" y="192.2">REV:</text>
<text x="170.6" y="201.3">Date:</text>
<text x="180.9" y="201.3">5/5/2015 6:54:27 AM</text>
<text x="234.6" y="201.3">Sheet:</text>
<text x="247.2" y="201.3">1/7</text>
</g>
<g font-size="2.6" fill="#808080">
<text x="144.1" y="41.1">U1</text>
<text x="145.2" y="165.5">STM32F103RET6</text>
</g>
<g font-size="2.2" fill="#808080">
<text x="55.2" y="19.6">3.3V</text>
<text x="201.7" y="23.7">H1</text>
<text x="61.2" y="28.4">C10</text>
<text x="72.6" y="28.4">C1</text>
<text x="84" y="28.4">C13</text>
<text x="95.4" y="28.4">C14</text>
<text x="106.9" y="28.4">C15</text>
<text x="201.7" y="26.4">MOUNT-PAD-ROUND3.2</text>
<text x="61.2" y="33">100nF</text>
<text x="72.6" y="33">100nF</text>
<text x="84" y="33">100nF</text>
<text x="95.4" y="33">100nF</text>
<text x="106.9" y="33">100nF</text>
<text x="201.7" y="33.3">MOUNT-PAD-ROUND3.2</text>
<text x="201.7" y="30.5">H2</text>
<text x="201.7" y="40.1">MOUNT-PAD-ROUND3.2</text>
<text x="201.7" y="37.4">H3</text>
<text x="57.5" y="42.5">GND</text>
<text x="201.7" y="47">MOUNT-PAD-ROUND3.2</text>
<text x="201.7" y="44.2">H4</text>
<text x="110.1" y="51.6">3.3V</text>
<text x="110.1" y="53.9">3.3V</text>
<text x="110.1" y="49.3">3.3V</text>
<text x="183.2" y="49.3">RESET</text>
<text x="183.2" y="53.9">XTAL1</text>
<text x="110.1" y="56.2">3.3V</text>
<text x="110.1" y="58.5">3.3V</text>
<text x="183.2" y="58.5">ZIGBEE_RXD</text>
<text x="183.2" y="56.2">XTAL2</text>
<text x="226.4" y="56">Q1</text>
<text x="110.1" y="63.1">3.3V</text>
<text x="110.1" y="65.3">BOOT0</text>
<text x="183.2" y="65.3">SIG_ADC1</text>
<text x="183.2" y="63.1">SIG_ADC0</text>
<text x="216.6" y="62.7">C2</text>
<text x="225.3" y="62.6">8MHZ</text>
<text x="241.7" y="62.7">C3</text>
<text x="110.1" y="69.9">SIG_ADC4</text>
<text x="183.2" y="67.6">SIG_ADC2</text>
<text x="183.2" y="69.9">SIG_ADC3</text>
<text x="216.6" y="67.3">22pF</text>
<text x="241.7" y="67.3">22pF</text>
<text x="76.7" y="75.6" transform="rotate(-90 76.7 75.6)">R2</text>
<text x="81" y="75.6" transform="rotate(-90 81 75.6)">10k</text>
<text x="110.1" y="72.2">SIG_ADC5</text>
<text x="110.1" y="74.5">SIG_ADC6</text>
<text x="110.1" y="76.8">SIG_ADC7</text>
<text x="183.2" y="72.2">SIG_ADC12</text>
<text x="183.2" y="74.5">SIG_ADC13</text>
<text x="183.2" y="76.8">LED4</text>
<text x="212.9" y="74.5">GND</text>
<text x="226.6" y="74.5">GND</text>
<text x="238.1" y="74.5">GND</text>
<text x="23.2" y="81.3">CPU_TXD</text>
<text x="23.2" y="83.6">CPU_RXD</text>
<text x="107.8" y="83.6">SIG_ADC10</text>
<text x="110.1" y="79.1">SIG_ADC8</text>
<text x="110.1" y="81.3">SIG_ADC9</text>
<text x="176.4" y="81.3">ENABLE_ZIGBEE</text>
<text x="176.4" y="83.6">ENABLE_TX</text>
<text x="183.2" y="79.1">PIN_PC7</text>
<text x="75.8" y="85.9">GND</text>
<text x="107.8" y="85.9">SIG_ADC11</text>
<text x="110.1" y="88.2">PIN_PA8</text>
<text x="183.2" y="85.9">SIG_ACC_CS</text>
<text x="183.2" y="88.2">SIG_GYRO_CS</text>
<text x="30.1" y="92.8">GND</text>
<text x="39.9" y="90.5">JP7</text>
<text x="110.1" y="92.8">CPU_RXD</text>
<text x="110.1" y="95">SW_MODE</text>
<text x="110.1" y="90.5">CPU_TXD</text>
<text x="183.2" y="90.5">ZIGBEE_TXD</text>
<text x="183.2" y="95">LED_TX</text>
<text x="110.1" y="97.3">SW_START</text>
<text x="110.1" y="99.6">JTMS</text>
<text x="110.1" y="101.9">JTCK</text>
<text x="183.2" y="97.3">LED_RX</text>
<text x="183.2" y="99.6">LED2</text>
<text x="110.1" y="104.2">JTDI</text>
<text x="107.8" y="108.8">SIG_ADC14</text>
<text x="107.8" y="113.3">SIG_ADC15</text>
<text x="110.1" y="111">BOOT1</text>
<text x="110.1" y="115.6">JTDO</text>
<text x="110.1" y="117.9">NJTRST</text>
<text x="76.7" y="121.3" transform="rotate(-90 76.7 121.3)">R1</text>
<text x="81" y="121.3" transform="rotate(-90 81 121.3)">10k</text>
<text x="107.8" y="120.2">ENABLE_RX</text>
<text x="110.1" y="124.8">DXLRXD</text>
<text x="110.1" y="122.5">DXLTXD</text>
<text x="185.5" y="120.2">3.3V</text>
<text x="201.5" y="121.8">JTAG</text>
<text x="217.5" y="124.8">JTMS</text>
<text x="75.8" y="131.6">GND</text>
<text x="100.9" y="127">ENABLE_DXLPWR</text>
<text x="100.9" y="129.3">SIG_BUZZER</text>
<text x="110.1" y="131.6">PC_TXD</text>
<text x="217.5" y="127">JTCK</text>
<text x="217.5" y="131.6">JTDI</text>
<text x="217.5" y="129.3">JTDO</text>
<text x="110.1" y="133.9">PC_RXD</text>
<text x="110.1" y="136.2">LED3</text>
<text x="217.5" y="133.9">NJTRST</text>
<text x="66.7" y="138.5">U9</text>
<text x="66.7" y="140.8">IP4256CZ5</text>
<text x="89.5" y="143">DXL_RXD</text>
<text x="110.1" y="138.5">SIG_SCK</text>
<text x="110.1" y="140.8">SIG_MISO</text>
<text x="110.1" y="143">SIG_MOSI</text>
<text x="201.5" y="138.5">GRPB052VWVN-RC</text>
<text x="89.5" y="147.6">DXL_TXD</text>
<text x="110.1" y="149.9">GND</text>
<text x="110.1" y="147.6">GND</text>
<text x="183.2" y="149.9">GND</text>
<text x="110.1" y="154.5">GND</text>
<text x="110.1" y="152.2">GND</text>
<text x="73.5" y="161.3">GND</text>
<text x="110.1" y="156.8">GND</text>
<text x="105.5" y="163.6">GND</text>
</g>
<g font-size="2.2" fill="#800000">
<text x="171.8" y="172.6">Open Source Hardware</text>
<text x="171.8" y="179.6">Design: Andrew Dresner / Interbotix Labs COPYRIGHT 2015</text>
<text x="171.8" y="175">GNU General Public License v3.0</text>
</g>
<g font-size="1.9" fill="#808080">
<text x="121.8" y="49">13</text>
<text x="121.8" y="51.3">48</text>
<text x="121.8" y="53.6">64</text>
<text x="128.2" y="50">VDDA</text>
<text x="128.2" y="52.3">VDD_2</text>
<text x="164.4" y="50">NRST</text>
<text x="173.9" y="49">7</text>
<text x="173.9" y="53.6">5</text>
<text x="121.8" y="55.9">19</text>
<text x="121.8" y="58.2">32</text>
<text x="128.2" y="54.6">VDD_3</text>
<text x="128.2" y="56.9">VDD_4</text>
<text x="128.2" y="59.2">VDD_1</text>
<text x="155.4" y="56.9">PD1_OSC_OUT</text>
<text x="157.6" y="54.6">PD0_OSC_IN</text>
<text x="165.9" y="59.2">PD2</text>
<text x="173.9" y="55.9">6</text>
<text x="173.9" y="58.2">54</text>
<text x="121.8" y="65">60</text>
<text x="122.9" y="62.7">1</text>
<text x="128.2" y="63.7">VBAT</text>
<text x="165.9" y="63.7">PC0</text>
<text x="173.9" y="62.7">8</text>
<text x="173.9" y="65">9</text>
<text x="121.8" y="69.6">14</text>
<text x="121.8" y="71.9">15</text>
<text x="128.2" y="66">BOOT0</text>
<text x="128.2" y="70.6">PA0-WKUP</text>
<text x="165.9" y="70.6">PC3</text>
<text x="165.9" y="66">PC1</text>
<text x="165.9" y="68.3">PC2</text>
<text x="173.9" y="67.3">10</text>
<text x="173.9" y="69.6">11</text>
<text x="173.9" y="71.9">24</text>
<text x="121.8" y="74.1">16</text>
<text x="121.8" y="76.4">17</text>
<text x="128.2" y="72.9">PA1</text>
<text x="128.2" y="75.2">PA2</text>
<text x="128.2" y="77.4">PA3</text>
<text x="165.9" y="72.9">PC4</text>
<text x="165.9" y="75.2">PC5</text>
<text x="165.9" y="77.4">PC6</text>
<text x="173.9" y="74.1">25</text>
<text x="173.9" y="76.4">37</text>
<text x="36" y="81">1</text>
<text x="36" y="83.3">2</text>
<text x="121.8" y="78.7">20</text>
<text x="121.8" y="81">21</text>
<text x="121.8" y="83.3">22</text>
<text x="128.2" y="79.7">PA4</text>
<text x="128.2" y="82">PA5</text>
<text x="165.9" y="79.7">PC7</text>
<text x="165.9" y="82">PC8</text>
<text x="173.9" y="78.7">38</text>
<text x="173.9" y="81">39</text>
<text x="173.9" y="83.3">40</text>
<text x="36" y="85.6">3</text>
<text x="121.8" y="85.6">23</text>
<text x="121.8" y="87.9">41</text>
<text x="128.2" y="84.3">PA6</text>
<text x="128.2" y="86.6">PA7</text>
<text x="128.2" y="88.9">PA8</text>
<text x="164.8" y="86.6">PC10</text>
<text x="165" y="88.9">PC11</text>
<text x="165.9" y="84.3">PC9</text>
<text x="173.9" y="85.6">51</text>
<text x="173.9" y="87.9">52</text>
<text x="121.8" y="90.1">42</text>
<text x="121.8" y="92.4">43</text>
<text x="121.8" y="94.7">44</text>
<text x="128.2" y="91.2">PA9</text>
<text x="128.2" y="93.5">PA10</text>
<text x="128.2" y="95.7">PA11</text>
<text x="151.7" y="95.7">PC13-TAMPER-RTC</text>
<text x="164.8" y="91.2">PC12</text>
<text x="173.9" y="90.1">53</text>
<text x="173.9" y="94.7">2</text>
<text x="121.8" y="97">45</text>
<text x="121.8" y="99.3">46</text>
<text x="121.8" y="101.6">49</text>
<text x="128.2" y="98">PA12</text>
<text x="128.2" y="100.3">PA13</text>
<text x="152.7" y="100.3">PC15-OSC32_OUT</text>
<text x="154.8" y="98">PC14-OSC32_IN</text>
<text x="173.9" y="97">3</text>
<text x="173.9" y="99.3">4</text>
<text x="121.8" y="103.9">50</text>
<text x="128.2" y="102.6">PA14</text>
<text x="128.2" y="104.9">PA15</text>
<text x="121.8" y="108.4">26</text>
<text x="121.8" y="110.7">28</text>
<text x="121.8" y="113">27</text>
<text x="128.2" y="109.5">PB0</text>
<text x="128.2" y="111.7">PB1_2</text>
<text x="121.8" y="115.3">55</text>
<text x="121.8" y="117.6">56</text>
<text x="121.8" y="119.9">57</text>
<text x="128.2" y="114">PB1</text>
<text x="128.2" y="116.3">PB3</text>
<text x="128.2" y="118.6">PB4</text>
<text x="121.8" y="122.2">58</text>
<text x="121.8" y="124.4">59</text>
<text x="128.2" y="120.9">PB5</text>
<text x="128.2" y="123.1">PB6</text>
<text x="128.2" y="125.4">PB7</text>
<text x="198.3" y="124.4">1</text>
<text x="208.2" y="124.4">2</text>
<text x="121.8" y="126.7">61</text>
<text x="121.8" y="129">62</text>
<text x="121.8" y="131.3">29</text>
<text x="128.2" y="127.7">PB8</text>
<text x="128.2" y="130">PB9</text>
<text x="198.3" y="131.3">7</text>
<text x="198.3" y="129">5</text>
<text x="198.3" y="126.7">3</text>
<text x="208.2" y="131.3">8</text>
<text x="208.2" y="129">6</text>
<text x="208.2" y="126.7">4</text>
<text x="121.8" y="133.6">30</text>
<text x="121.8" y="135.9">33</text>
<text x="128.2" y="132.3">PB10</text>
<text x="128.2" y="134.6">PB11</text>
<text x="128.2" y="136.9">PB12</text>
<text x="198.3" y="133.6">9</text>
<text x="208.2" y="133.6">10</text>
<text x="63.5" y="142.7">1</text>
<text x="68.7" y="143.7">CH1A</text>
<text x="77.7" y="143.7">CH1B</text>
<text x="87" y="142.7">5</text>
<text x="121.8" y="138.2">34</text>
<text x="121.8" y="140.4">35</text>
<text x="121.8" y="142.7">36</text>
<text x="128.2" y="139.1">PB13</text>
<text x="128.2" y="141.4">PB14</text>
<text x="128.2" y="143.7">PB15</text>
<text x="63.5" y="147.3">3</text>
<text x="68.7" y="148.3">CH2A</text>
<text x="76.5" y="147.8" transform="rotate(-90 76.5 147.8)">GND</text>
<text x="77.7" y="148.3">CH2B</text>
<text x="87" y="147.3">4</text>
<text x="121.8" y="147.3">31</text>
<text x="121.8" y="149.6">18</text>
<text x="128.2" y="148.3">VSS_1</text>
<text x="75.5" y="153.1" transform="rotate(-90 75.5 153.1)">2</text>
<text x="121.8" y="151.9">12</text>
<text x="121.8" y="154.1">47</text>
<text x="128.2" y="150.6">VSS_4</text>
<text x="128.2" y="152.9">VSSA</text>
<text x="128.2" y="155.2">VSS_2</text>
<text x="121.8" y="156.4">63</text>
<text x="128.2" y="157.4">VSS_3</text>
</g>
</svg>
